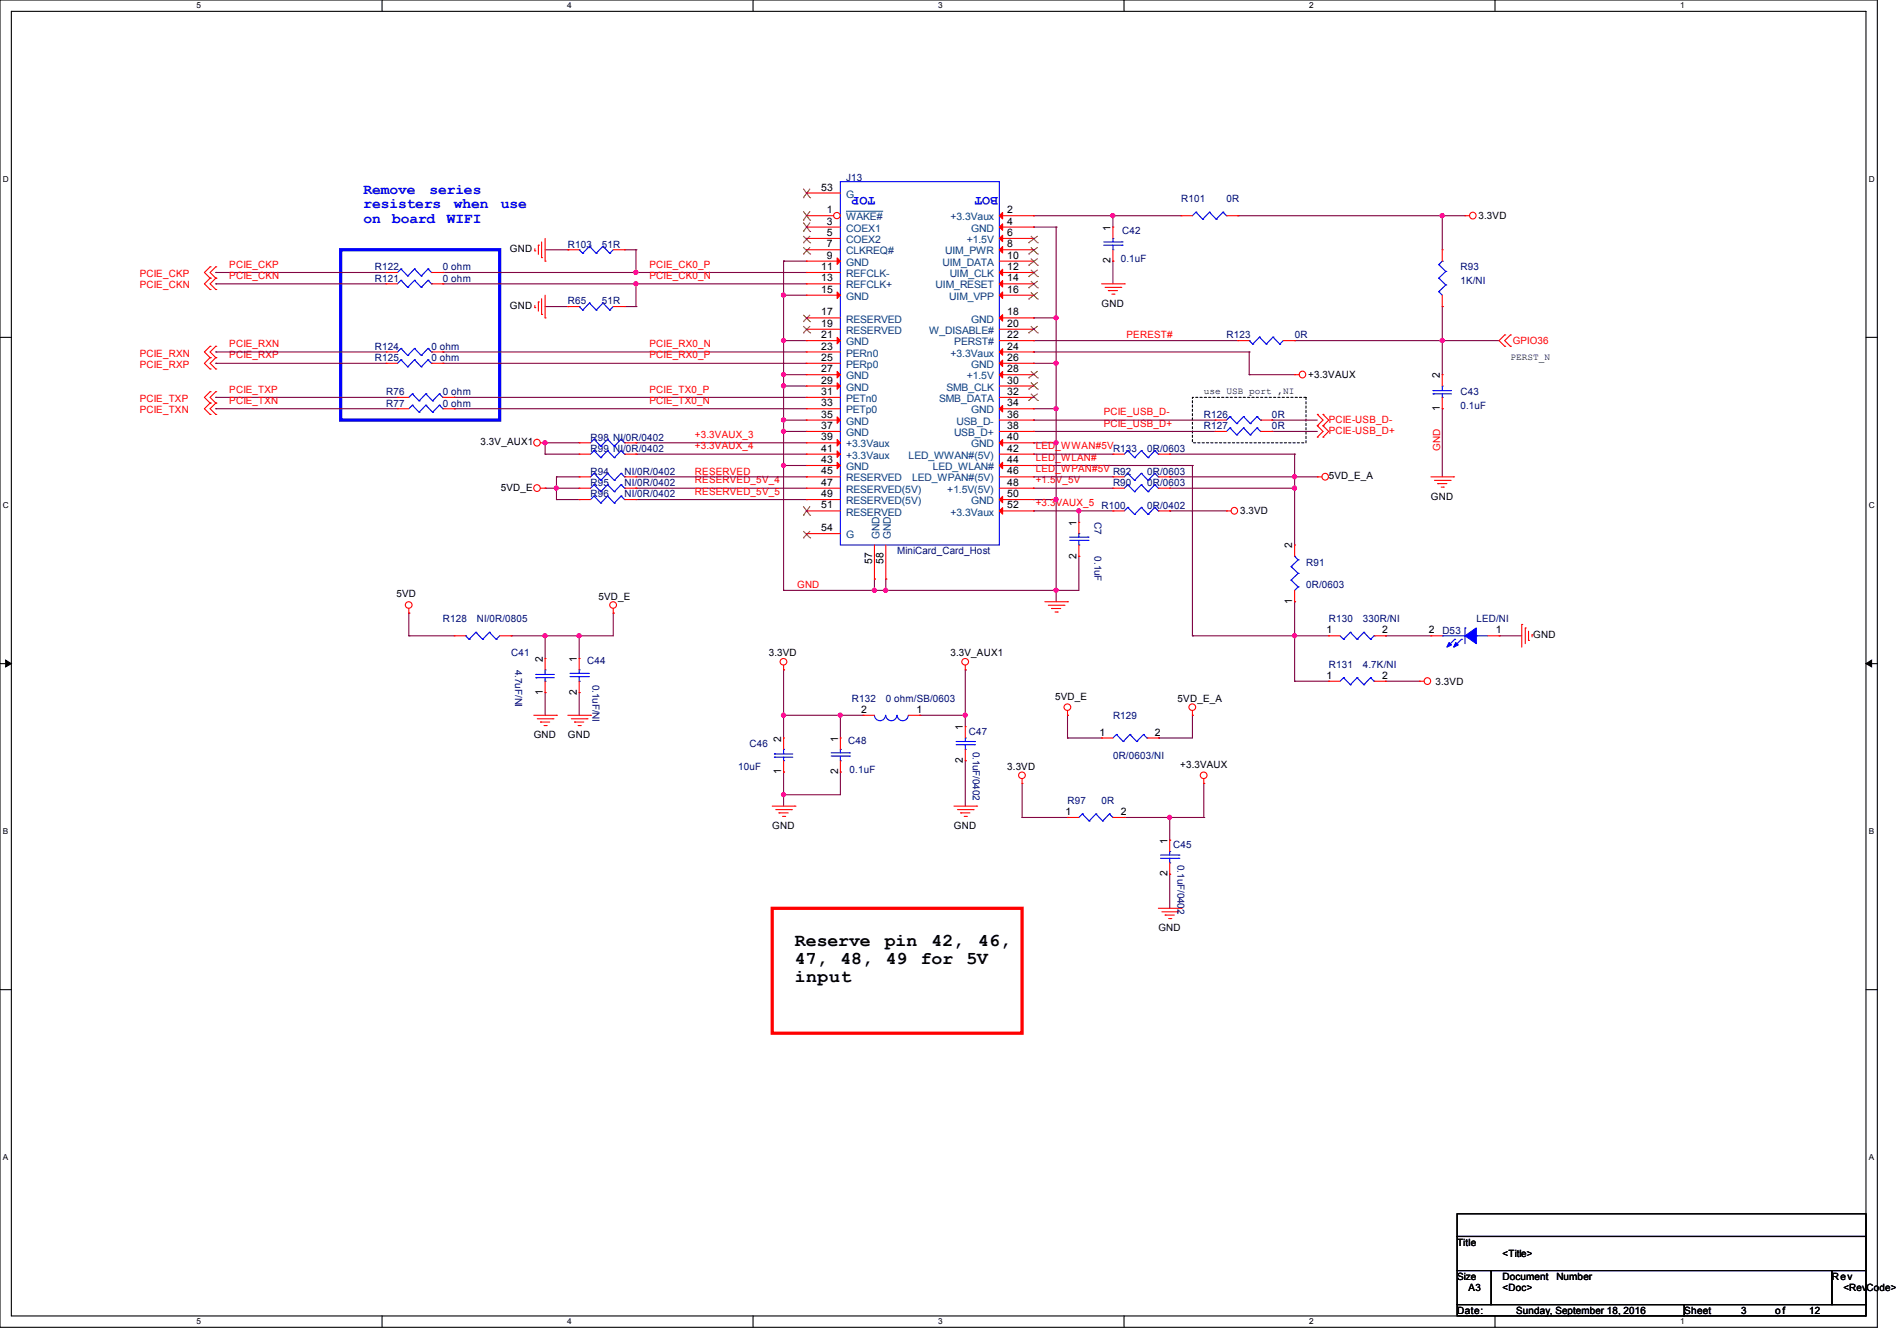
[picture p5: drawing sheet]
<svg xmlns="http://www.w3.org/2000/svg" width="297mm" height="210mm" viewBox="0 0 297 210" stroke-linecap="round" stroke-linejoin="round" font-family="sans-serif">
<path d="M0 0h293.9v207.9h-293.9zM1.8 1.8h290.3v204.3h-290.3z" fill="none" stroke="#000" stroke-width=".17"/>
<g fill="#fff">
<path d="M30.8 .2h.7v1.4h-.7z"/>
<path d="M30.8 206.2h.7v1.4h-.7z"/>
</g>
<path d="M59.8 0v1.8M59.8 206.1v1.8" fill="none" stroke="#000" stroke-width=".17"/>
<g fill="#fff">
<path d="M88.8 .2h.7v1.4h-.7z"/>
<path d="M88.8 206.2h.7v1.4h-.7z"/>
</g>
<path d="M117.9 0v1.8M117.9 206.1v1.8" fill="none" stroke="#000" stroke-width=".17"/>
<g fill="#fff">
<path d="M146.9 .2h.7v1.4h-.7z"/>
<path d="M146.9 206.2h.7v1.4h-.7z"/>
</g>
<path d="M176 0v1.8M176 206.1v1.8" fill="none" stroke="#000" stroke-width=".17"/>
<g fill="#fff">
<path d="M205 .2h.7v1.4h-.7z"/>
<path d="M205 206.2h.7v1.4h-.7z"/>
</g>
<path d="M234.1 0v1.8M234.1 206.1v1.8" fill="none" stroke="#000" stroke-width=".17"/>
<g fill="#fff">
<path d="M263.1 .2h.6v1.4h-.6z"/>
<path d="M263.1 206.2h.6v1.4h-.6z"/>
<path d="M.5 27.3h.9v1.4h-.9z"/>
<path d="M292.6 27.3h.9v1.4h-.9z"/>
<path d="M.5 78.4h.9v1.4h-.9z"/>
<path d="M292.6 78.4h.9v1.4h-.9z"/>
</g>
<path d="M0 52.8h1.8M292.1 52.8h1.8" fill="none" stroke="#000" stroke-width=".17"/>
<g fill="#fff">
<path d="M.5 129.5h.8v1.4h-.8z"/>
<path d="M292.6 129.5h.8v1.4h-.8z"/>
</g>
<path d="M0 103.9h1.8M292.1 103.9h1.8" fill="none" stroke="#000" stroke-width=".17"/>
<path d="M.9 103.4l.9 .5-.9 .5zM292.1 103.9l.9-.5v1z" fill="#000" stroke="#000" stroke-width=".16"/>
<g fill="#fff">
<path d="M.5 180.5h.8v1.4h-.8z"/>
<path d="M292.6 180.5h.8v1.4h-.8z"/>
</g>
<path d="M0 155h1.8M292.1 155h1.8M228.1 190.1h64v3.5h-64zM228.1 193.6h64v5.4h-64zM228.1 199h5.4v5.3h-5.4zM233.5 199h53.3v5.3h-53.3zM286.8 199h5.3v5.3h-5.3zM228.1 204.3h35.6v1.8h-35.6zM263.7 204.3h28.4v1.8h-28.4z" fill="none" stroke="#000" stroke-width=".17"/>
<path d="M53.3 39.1h24.9v26.7h-24.9z" fill="none" stroke="#00f" stroke-width=".51"/>
<path d="M120.9 142.2h39.1v19.6h-39.1z" fill="none" stroke="#f00" stroke-width=".51"/>
<path d="M186.7 62.2h17.8v7.1h-17.8z" fill="none" stroke="#000" stroke-width=".17" stroke-dasharray=".3 .3"/>
<g fill="none" stroke="#800040" stroke-width=".17">
<path d="M85.3 39.1h3.6M88.9 39.1h.1M97.8 39.1h1.8M99.6 39.1h.1M99.6 39.1v3.6M161.8 35.6h.1M161.8 33.8h.1M161.8 35.6h3.6M161.8 33.8h23.1M165.4 35.6h.1M165.4 35.6v58.6M174.2 33.8h.1"/>
<path d="M174.2 33.8v1.8M193.8 33.8h.1M193.8 33.8h35.6M225.8 33.8h.1M225.8 33.8v5.3M33.8 56.9h.1M33.8 55.1h.1M33.8 42.7h.1M33.8 44.4h.1M33.8 55.1h26.7M33.8 56.9h26.7M33.8 42.7h26.7"/>
<path d="M33.8 44.4h26.7M69.3 55.1h.1M69.3 56.9h.1M69.3 42.7h.1M69.3 44.4h.1M69.3 55.1h56.9M69.3 56.9h56.9M69.3 42.7h56.9M69.3 44.4h56.9M85.3 48h3.6M88.9 48h.1M97.8 48h1.8"/>
<path d="M99.6 42.7h.1M99.6 44.4h.1M99.6 48h.1M99.6 44.4v3.6M122.7 40.9h.1M122.7 53.3h.1M122.7 46.2h.1M122.7 58.7h.1M122.7 53.3h3.5M122.7 40.9v51.6M122.7 58.7h3.5M122.7 40.9h3.5"/>
<path d="M122.7 46.2h3.5M161.8 53.3h.1M161.8 55.1h.1M161.8 56.9h.1M161.8 49.8h.1M161.8 55.1h33.8M161.8 56.9h3.6M161.8 53.3h32M161.8 49.8h3.6M165.4 56.9h.1M165.4 49.8h.1M174.2 40.9h.1"/>
<path d="M174.2 40.9v3.5M195.6 55.1h.1M195.6 58.7h.1M195.6 55.1v3.6M195.6 58.7h7.1M202.7 53.3h.1M202.7 53.3h32M225.8 53.3h.1M225.8 48h.1M225.8 48v10.7M33.8 62.2h.1M33.8 64h.1"/>
<path d="M33.8 62.2h28.4M33.8 64h28.4M71.1 62.2h.1M71.1 64h.1M71.1 62.2h55.1M71.1 64h55.1M85.3 69.3h.1M85.3 71.1h.1M85.3 76.5h.1M85.3 69.3h5.4M85.3 76.5h5.4M85.3 69.3v1.8"/>
<path d="M85.3 71.1h5.4M87.1 74.7h.1M87.1 76.5h.1M87.1 78.2h.1M87.1 78.2h3.6M87.1 74.7h3.6M87.1 74.7v3.5M90.7 78.2h.1M99.6 69.3h.1M99.6 71.1h.1M99.6 76.5h.1M99.6 78.2h26.6"/>
<path d="M99.6 69.3h26.6M99.6 76.5h26.6M99.6 71.1h26.6M99.6 74.7h26.6M122.7 65.8h.1M122.7 60.5h.1M122.7 72.9h.1M122.7 67.6h.1M122.7 65.8h3.5M122.7 72.9h3.5M122.7 60.5h3.5M122.7 67.6h3.5"/>
<path d="M126.2 78.2h.1M126.2 74.7h.1M161.8 72.9h.1M161.8 78.2h.1M161.8 69.3h.1M161.8 64h.1M161.8 76.5h.1M161.8 71.1h.1M161.8 67.6h.1M161.8 65.8h.1M161.8 74.7h.1M161.8 64h3.6"/>
<path d="M161.8 65.8h28.4M161.8 72.9h24.9M161.8 78.2h3.6M161.8 69.3h3.6M161.8 76.5h12.4M161.8 67.6h28.4M161.8 71.1h12.4M161.8 74.7h12.4M165.4 64h.1M165.4 69.3h.1M165.4 78.2h.1M183.1 71.1h.1"/>
<path d="M183.1 76.5h.1M183.1 74.7h.1M183.1 76.5h19.6M183.1 71.1h19.6M183.1 74.7h23.1M186.7 72.9h.1M186.7 72.9v26.7M199.1 65.8h.1M199.1 67.6h.1M199.1 65.8h7.1M199.1 67.6h7.1M202.7 76.5h.1"/>
<path d="M202.7 74.7h.1M202.7 71.1h.1M202.7 71.1v14.2M225.8 64h.1M225.8 64v10.7M64 96h.1M64 99.6h.1M64 99.6h7.1M64 96v3.6M80 99.6h.1M85.3 99.6h.1M85.3 99.6v3.5"/>
<path d="M90.7 99.6h.1M90.7 99.6v3.5M96 96h.1M96 96v3.6h-16M122.7 92.5h.1M136.9 90.7h.1M136.9 92.5h.1M136.9 90.7v1.8M138.7 90.7h.1M138.7 92.5h.1M138.7 90.7v1.8M161.8 80h.1"/>
<path d="M161.8 80h12.4M165.4 92.5h.1M168.9 80h.1M168.9 87.1h.1M168.9 87.1v5.4h-46.2M168.9 80v1.8M183.1 80h.1M183.1 80h8.9M186.7 99.6h.1M186.7 99.6h21.3M202.7 99.6h.1M202.7 94.2h.1"/>
<path d="M202.7 94.2v12.5M216.9 99.6h.1M216.9 99.6h7.1M234.7 99.6h.1M234.7 99.6h3.6M85.3 108.5h.1M85.3 108.5v3.5M90.7 108.5h.1M90.7 108.5v3.5M122.7 104.9h.1M122.7 112h.1M122.7 104.9v10.7"/>
<path d="M122.7 112h12.4M131.6 112h.1M131.6 112v3.6M144 112h.1M144 112h7.1M151.1 104.9h.1M151.1 119.1h.1M151.1 112h.1M151.1 104.9v8.9M151.1 119.1v7.1M167.1 112h.1M167.1 115.6h.1"/>
<path d="M167.1 115.6h5.4M167.1 112v3.6M181.4 115.6h.1M186.7 112h.1M186.7 112v3.6h-5.3M202.7 106.7h.1M202.7 106.7h5.3M216.9 106.7h.1M216.9 106.7h5.3M122.7 124.5h.1M122.7 120.9h.1M122.7 120.9v5.3"/>
<path d="M131.6 120.9h.1M131.6 120.9v3.6h-8.9M160 128h.1M160 128h7.1M160 122.7v5.3M167.1 128h.1M176 128h12.5M183.1 136.9h.1M183.1 128h.1M183.1 131.6h.1M183.1 128v3.6M183.1 136.9v5.3"/>
<path d="M188.5 122.7h.1M188.5 128h.1M188.5 122.7v5.3"/>
</g>
<g fill="#f0f" stroke="#f0f" stroke-width=".17">
<circle cx="136.9" cy="92.4" r=".32"/>
<circle cx="122.7" cy="58.7" r=".32"/>
<circle cx="122.7" cy="53.3" r=".32"/>
<circle cx="122.7" cy="67.5" r=".32"/>
<circle cx="122.7" cy="65.8" r=".32"/>
<circle cx="225.8" cy="53.3" r=".32"/>
<circle cx="122.7" cy="46.2" r=".32"/>
<circle cx="122.7" cy="60.4" r=".32"/>
<circle cx="174.2" cy="33.8" r=".32"/>
<circle cx="165.3" cy="69.3" r=".32"/>
<circle cx="165.3" cy="64" r=".32"/>
<circle cx="165.3" cy="56.9" r=".32"/>
<circle cx="165.3" cy="49.8" r=".32"/>
<circle cx="202.7" cy="99.5" r=".32"/>
<circle cx="122.7" cy="112" r=".32"/>
<circle cx="122.7" cy="72.9" r=".32"/>
<circle cx="131.6" cy="112" r=".32"/>
<circle cx="122.7" cy="124.4" r=".32"/>
<circle cx="151.1" cy="112" r=".32"/>
<circle cx="85.3" cy="69.3" r=".32"/>
<circle cx="90.7" cy="99.5" r=".32"/>
<circle cx="202.7" cy="76.4" r=".32"/>
<circle cx="165.3" cy="92.4" r=".32"/>
<circle cx="138.7" cy="92.4" r=".32"/>
<circle cx="165.3" cy="78.2" r=".32"/>
<circle cx="202.7" cy="74.7" r=".32"/>
<circle cx="168.9" cy="80" r=".32"/>
<circle cx="225.8" cy="33.8" r=".32"/>
<circle cx="85.3" cy="99.5" r=".32"/>
<circle cx="183.1" cy="128" r=".32"/>
<circle cx="87.1" cy="76.4" r=".32"/>
<circle cx="99.5" cy="42.7" r=".32"/>
<circle cx="99.5" cy="44.4" r=".32"/>
</g>
<g fill="none" stroke="#f00" stroke-width=".17">
<path d="M83.7 39.3h.1M83.7 38.9v.4M84.3 38.4h.1M84.3 38.4v1.4M84.8 37.9v2.4M85.3 37.3v3.6M156.5 33.8h5.3M156.5 37.3h5.3M156.5 39.1h5.3M156.5 35.6h5.3M161.8 37.3h.1M161.8 39.1h.1"/>
<path d="M161.8 35.6h.1M161.8 33.8h.1M174.2 35.6h.1M174.2 35.6v1.7M174.2 39.1v1.8M184.9 33.8h.1M184.9 33.8h1.8M192 33.8h1.8M193.8 33.8h.1M229.4 33.8h.1M229.4 33.8h.7M32.9 41.8h.1"/>
<path d="M32.9 43.6h.1M32.9 45.3h.1M32.9 54.2h.1M32.9 56h.1M32.9 57.8h.1M32.9 41.8l-.9 .9 .9 .9M32.9 43.6l-.9 .8 .9 .9M32.9 54.2l-.9 .9 .9 .9M32.9 56l-.9 .9 .9 .9M33.8 41.8h.1M33.8 43.6h.1M33.8 45.3h.1"/>
<path d="M33.8 54.2h.1M33.8 56h.1M33.8 57.8h.1M33.8 41.8l-.9 .9 .9 .9M33.8 43.6l-.9 .8 .9 .9M33.8 54.2l-.9 .9 .9 .9M33.8 56l-.9 .9 .9 .9M60.5 55.1h.1M60.5 44.4h.1M60.5 56.9h.1M60.5 44.4h1.7M60.5 55.1h1.7"/>
<path d="M60.5 56.9h1.7M67.6 44.4h1.7M67.6 55.1h1.7M67.6 56.9h1.7M69.3 55.1h.1M69.3 44.4h.1M69.3 56.9h.1M83.7 48.2h.1M83.7 47.8v.4M84.3 47.3h.1M84.3 47.3v1.4M84.8 40.3h.1"/>
<path d="M84.8 49.2h.1M84.8 46.8v2.4M85.3 40.9h.1M85.3 49.8h.1M85.3 46.2v3.6M156.5 58.7h5.3M156.5 55.1h5.3M156.5 56.9h5.3M156.5 51.6h5.3M156.5 49.8h5.3M156.5 53.3h5.3M161.8 58.7h.1"/>
<path d="M161.8 51.6h.1M161.8 49.8h.1M161.8 55.1h.1M161.8 53.3h.1M161.8 56.9h.1M172.5 44.4h3.5M173 45h2.5M173.5 45.5h.1M173.5 45.5h1.5M174.1 46.1h.3M174.2 40.9h.1M174.4 46.1h.1"/>
<path d="M175.5 45h.1M176 44.4h.1M202.7 58.7h.1M202.7 58.7h.7M225.8 58.7h.1M225.8 58.7v1.8M235.6 52.5h.1M235.6 54.2h.1M235.6 52.5l-.9 .8 .9 .9M236.5 54.2h.1M236.5 52.5h.1M236.5 52.5l-.9 .8 .9 .9"/>
<path d="M32.9 61.3h.1M32.9 63.1h.1M32.9 64.9h.1M32.9 61.3l-.9 .9 .9 .9M32.9 63.1l-.9 .9 .9 .9M33.8 61.3h.1M33.8 63.1h.1M33.8 64.9h.1M33.8 61.3l-.9 .9 .9 .9M33.8 63.1l-.9 .9 .9 .9M62.2 62.2h.1M62.2 64h.1"/>
<path d="M62.2 62.2h1.8M62.2 64h1.8M69.3 62.2h1.8M69.3 64h1.8M71.1 62.2h.1M71.1 64h.1M84.6 69.3h.7M84.6 76.5h.7M85.3 69.3h.1M85.3 76.5h.1M90.7 71.1h.1M90.7 76.5h.1"/>
<path d="M90.7 78.2h.1M90.7 74.7h.1M90.7 69.3h.1M90.7 74.7h1.8M90.7 69.3h1.8M90.7 76.5h1.8M90.7 71.1h1.8M90.7 78.2h1.8M97.8 74.7h1.8M97.8 69.3h1.8M97.8 76.5h1.8M97.8 71.1h1.8"/>
<path d="M97.8 78.2h1.8M99.6 71.1h.1M99.6 76.5h.1M99.6 78.2h.1M99.6 74.7h.1M99.6 69.3h.1M156.5 69.3h5.3M156.5 76.5h5.3M156.5 71.1h5.3M156.5 62.2h5.3M156.5 64h5.3M156.5 78.2h5.3"/>
<path d="M156.5 65.8h5.3M156.5 60.5h5.3M161.8 65.8h.1M161.8 60.5h.1M161.8 62.2h.1M161.8 64h.1M161.8 71.1h.1M161.8 76.5h.1M161.8 69.3h.1M161.8 78.2h.1M174.2 74.7h.1M174.2 76.5h.1"/>
<path d="M174.2 74.7h1.8M174.2 76.5h1.8M181.4 74.7h1.7M181.4 76.5h1.7M183.1 74.7h.1M183.1 76.5h.1M190.2 65.8h.1M190.2 67.6h.1M190.2 65.8h1.8M190.2 67.6h1.8M197.4 65.8h1.7M197.4 67.6h1.7"/>
<path d="M199.1 65.8h.1M199.1 67.6h.1M206.2 74.7h.1M206.2 66.7h.1M206.2 64.9h.1M206.2 68.5h.1M206.2 74.7h.8M206.2 64.9l.9 .9-.9 .9M206.2 66.7l.9 .9-.9 .9M207.1 66.7h.1M207.1 64.9h.1M207.1 68.5h.1"/>
<path d="M207.1 64.9l.9 .9-.9 .9M207.1 66.7l.9 .9-.9 .9M224 74.7h3.6M224.6 75.2h2.4M225.1 75.7h.1M225.1 75.7h1.4M225.6 76.3h.4M225.8 64h.1M225.8 62.2v1.8M226 76.3h.1M227 75.2h.1M227.6 74.7h.1"/>
<path d="M64 96h.1M64 95.3v.7M71.1 99.6h.1M71.1 99.6h1.8M78.2 99.6h1.8M80 99.6h.1M96 96h.1M96 95.3v.7M156.5 80h5.3M161.8 80h.1M163.6 94.2h3.5M164.1 94.8h2.5"/>
<path d="M164.6 95.3h.1M164.6 95.3h1.5M165.2 95.8h.3M165.5 95.8h.1M166.6 94.8h.1M167.1 94.2h.1M174.2 80h.1M174.2 80h1.8M181.4 80h1.7M183.1 80h.1M192 80h.1M192 80h.7"/>
<path d="M208 99.6h.1M208 99.6h1.8M215.1 99.6h1.8M216.9 99.6h.1M224 99.6h.1M224 99.6h1.8M232.9 99.6h1.8M234.7 99.6h.1M238.3 97.8h.1M238.3 97.8v3.5M238.8 98.3h.1M238.8 98.3v2.5"/>
<path d="M239.3 98.8v1.5M239.9 99.4h.1M239.9 99.4v.3M83.6 112h3.5M84.1 112.6h2.5M84.6 113.1h.1M84.6 113.1h1.5M85.2 113.6h.3M85.3 108.5h.1M85.3 103.1h.1M85.3 103.1v1.8M85.3 106.7v1.8"/>
<path d="M85.5 113.6h.1M86.6 112.6h.1M87.1 112h.1M88.9 112h3.6M89.5 112.6h2.4M90 113.1h.1M90 113.1h1.4M90.5 113.6h.3M90.7 103.1h.1M90.7 108.5h.1M90.7 103.1v1.8M90.7 106.7v1.8"/>
<path d="M90.8 113.6h.1M91.9 112.6h.1M92.5 112h.1M122.7 104.9h.1M122.7 115.6h.1M122.7 104.2v.7M122.7 115.6v1.7M122.7 119.1v1.8M135.1 112h.1M135.1 112h1.8M142.2 112h1.8M144 112h.1"/>
<path d="M151.1 104.9h.1M151.1 113.8h.1M151.1 119.1h.1M151.1 104.2v.7M151.1 113.8v1.8M151.1 117.3v1.8M167.1 112h.1M167.1 111.3v.7M172.5 115.6h.1M172.5 115.6h1.7M179.6 115.6h1.8M181.4 115.6h.1"/>
<path d="M186.7 112h.1M186.7 111.3v.7M208 106.7h.1M208 106.7h1.8M215.1 106.7h1.8M216.9 106.7h.1M222.2 106.7h.1M222.2 106.7h.8M239.3 100.3h.1M120.9 126.2h3.6M121.5 126.8h2.4M122 127.3h.1"/>
<path d="M122 127.3h1.4M122.5 127.8h.4M122.7 120.9h.1M122.9 127.8h.1M123.9 126.8h.1M124.5 126.2h.1M149.4 126.2h3.5M149.9 126.8h2.5M150.4 127.3h.1M150.4 127.3h1.4M151 127.8h.3M151.3 127.8h.1"/>
<path d="M152.4 126.8h.1M152.9 126.2h.1M160 122.7h.1M160 122v.7M167.1 128h.1M167.1 128h1.8M174.2 128h1.8M176 128h.1M183.1 131.6h.1M183.1 136.9h.1M183.1 131.6v1.7M183.1 135.1v1.8"/>
<path d="M188.5 122.7h.1M188.5 122v.7M181.4 142.2h3.5M181.9 142.8h2.5M182.4 143.3h.1M182.4 143.3h1.5M183 143.8h.3M183.3 143.8h.1M184.4 142.8h.1M184.9 142.2h.1"/>
<circle cx="230.6" cy="33.8" r=".52"/>
<circle cx="203.9" cy="58.7" r=".52"/>
<circle cx="84.1" cy="69.3" r=".52"/>
<circle cx="84.1" cy="76.4" r=".52"/>
<circle cx="193.2" cy="80" r=".52"/>
<circle cx="207.5" cy="74.7" r=".52"/>
<circle cx="64" cy="94.7" r=".52"/>
<circle cx="96" cy="94.7" r=".52"/>
<circle cx="122.7" cy="103.6" r=".52"/>
<circle cx="151.1" cy="103.6" r=".52"/>
<circle cx="167.1" cy="110.7" r=".52"/>
<circle cx="186.7" cy="110.7" r=".52"/>
<circle cx="223.5" cy="106.7" r=".52"/>
<circle cx="160" cy="121.4" r=".52"/>
<circle cx="188.5" cy="121.4" r=".52"/>
</g>
<g fill="none" stroke="#00f" stroke-width=".17">
<path d="M131.6 28.4h24.9v56.9h-24.9zM172.8 37.9h2.9M172.8 38.4h2.9M174.2 39.1h.1M174.2 37.3h.1M174.2 37.3v.6M174.2 38.4v.7M175.7 37.9h.1M175.7 38.4h.1M187.2 33.2h.1M187.2 33.2l-.5 .6M187.2 33.2l1.1 1.1"/>
<path d="M188.3 34.3h.1M189.4 33.2h.1M189.4 33.2l-1.1 1.1M189.4 33.2l1 1.1M190.4 34.3h.1M191.5 33.2h.1M191.5 33.2l-1.1 1.1M191.5 33.2l.5 .6M192 33.8h.1M62.8 54.6h.1M62.8 43.9h.1M62.8 56.3h.1"/>
<path d="M62.8 54.6l-.6 .5M62.8 54.6l1 1.1M62.8 43.9l-.6 .5M62.8 43.9l1 1.1M62.8 56.3l-.6 .6M62.8 56.3l1 1.1M63.8 55.7h.1M63.8 45h.1M63.8 57.4h.1M64.9 54.6h.1M64.9 43.9h.1M64.9 56.3h.1"/>
<path d="M64.9 54.6l-1.1 1.1M64.9 54.6l1.1 1.1M64.9 43.9l-1.1 1.1M64.9 43.9l1.1 1.1M64.9 56.3l-1.1 1.1M64.9 56.3l1.1 1.1M66 55.7h.1M66 45h.1M66 57.4h.1M67 54.6h.1M67 43.9h.1M67 56.3h.1"/>
<path d="M67 54.6l-1 1.1M67 54.6l.6 .5M67 43.9l-1 1.1M67 43.9l.6 .5M67 56.3l-1 1.1M67 56.3l.6 .6M67.6 55.1h.1M67.6 44.4h.1M67.6 56.9h.1M64.6 61.7h.1M64.6 63.5h.1M64.6 61.7l-.6 .5"/>
<path d="M64.6 61.7l1 1.1M64.6 63.5l-.6 .5M64.6 63.5l1 1.1M65.6 62.8h.1M65.6 64.6h.1M66.7 61.7h.1M66.7 63.5h.1M66.7 61.7l-1.1 1.1M66.7 61.7l1 1.1M66.7 63.5l-1.1 1.1M66.7 63.5l1 1.1M67.7 62.8h.1"/>
<path d="M67.7 64.6h.1M68.8 61.7h.1M68.8 63.5h.1M68.8 61.7l-1.1 1.1M68.8 61.7l.5 .5M68.8 63.5l-1.1 1.1M68.8 63.5l.5 .5M69.3 62.2h.1M69.3 64h.1M93 70.6h.1M93 75.9h.1M93 77.7h.1"/>
<path d="M93 74.1h.1M93 68.8h.1M93 70.6l-.5 .5M93 70.6l1.1 1.1M93 75.9l-.5 .6M93 75.9l1.1 1.1M93 77.7l-.5 .5M93 77.7l1.1 1.1M93 74.1l-.5 .6M93 74.1l1.1 1.1M93 68.8l-.5 .5M93 68.8l1.1 1.1"/>
<path d="M94.1 71.7h.1M94.1 77h.1M94.1 78.8h.1M94.1 75.2h.1M94.1 69.9h.1M95.1 70.6h.1M95.1 75.9h.1M95.1 77.7h.1M95.1 74.1h.1M95.1 68.8h.1M95.1 70.6l-1 1.1M95.1 70.6l1.1 1.1"/>
<path d="M95.1 75.9l-1 1.1M95.1 75.9l1.1 1.1M95.1 77.7l-1 1.1M95.1 77.7l1.1 1.1M95.1 74.1l-1 1.1M95.1 74.1l1.1 1.1M95.1 68.8l-1 1.1M95.1 68.8l1.1 1.1M96.2 71.7h.1M96.2 77h.1M96.2 78.8h.1M96.2 75.2h.1"/>
<path d="M96.2 69.9h.1M97.2 70.6h.1M97.2 75.9h.1M97.2 77.7h.1M97.2 74.1h.1M97.2 68.8h.1M97.2 70.6l-1 1.1M97.2 70.6l.6 .5M97.2 75.9l-1 1.1M97.2 75.9l.6 .6M97.2 77.7l-1 1.1M97.2 77.7l.6 .5"/>
<path d="M97.2 74.1l-1 1.1M97.2 74.1l.6 .6M97.2 68.8l-1 1.1M97.2 68.8l.6 .5M97.8 71.1h.1M97.8 76.5h.1M97.8 78.2h.1M97.8 74.7h.1M97.8 69.3h.1M176.6 74.1h.1M176.6 75.9h.1M176.6 79.5h.1"/>
<path d="M176.6 74.1l-.6 .6M176.6 74.1l1 1.1M176.6 75.9l-.6 .6M176.6 75.9l1 1.1M176.6 79.5l-.6 .5M176.6 79.5l1 1.1M177.6 75.2h.1M177.6 77h.1M178.7 74.1h.1M178.7 75.9h.1M178.7 79.5h.1M178.7 74.1l-1.1 1.1"/>
<path d="M178.7 74.1l1 1.1M178.7 75.9l-1.1 1.1M178.7 75.9l1 1.1M178.7 79.5l-1.1 1.1M178.7 79.5l1 1.1M179.7 75.2h.1M179.7 77h.1M180.8 74.1h.1M180.8 75.9h.1M180.8 79.5h.1M180.8 74.1l-1.1 1.1M180.8 74.1l.6 .6"/>
<path d="M180.8 75.9l-1.1 1.1M180.8 75.9l.6 .6M180.8 79.5l-1.1 1.1M180.8 79.5l.6 .5M181.4 74.7h.1M181.4 76.5h.1M192.6 65.2h.1M192.6 67h.1M192.6 65.2l-.6 .6M192.6 65.2l1 1.1M192.6 67l-.6 .6M192.6 67l1 1.1"/>
<path d="M193.6 66.3h.1M193.6 68.1h.1M194.7 65.2h.1M194.7 67h.1M194.7 65.2l-1.1 1.1M194.7 65.2l1 1.1M194.7 67l-1.1 1.1M194.7 67l1 1.1M195.7 66.3h.1M195.7 68.1h.1M196.8 65.2h.1M196.8 67h.1"/>
<path d="M196.8 65.2l-1.1 1.1M196.8 65.2l.6 .6M196.8 67l-1.1 1.1M196.8 67l.6 .6M197.4 65.8h.1M197.4 67.6h.1M224.4 61.7h.1M224.4 61.2h.1M224.4 61.7h2.8M224.4 61.2h2.8M225.8 60.5h.1M225.8 62.2h.1"/>
<path d="M225.8 60.5v.7M225.8 61.7v.5M72.9 99.6h.1M72.9 99.6l.5 .5M74.5 99h.1M74.5 99l1.1 1.1M74.5 99l-1.1 1.1M76.6 99h.1M76.6 99l1.1 1.1M76.6 99l-1 1.1M78.2 99.6l-.5 .5M177.6 80.6h.1"/>
<path d="M179.7 80.6h.1M181.4 80h.1M209.8 99.6l.6 .5M211.4 99h.1M211.4 99l-1 1.1M211.4 99l1.1 1.1M213.5 99h.1M213.5 99l-1 1.1M213.5 99l1.1 1.1M215.1 99.6h.1M215.1 99.6l-.5 .5M225.8 99.6h.1"/>
<path d="M225.8 99.6h3.6M229.4 98.3h.1M229.4 98.3v2.5M231.1 99.6h.1M231.1 99.6h1.8M73.4 100.1h.1M75.6 100.1h.1M77.7 100.1h.1M83.9 106.1h.1M83.9 105.6h.1M83.9 106.1h2.9M83.9 105.6h2.9"/>
<path d="M85.3 104.9h.1M85.3 106.7h.1M85.3 104.9v.7M85.3 106.1v.6M89.2 105.5h2.9M89.2 106h2.9M90.7 106.7h.1M90.7 104.9h.1M90.7 104.9v.6M90.7 106v.7M92.1 105.5h.1M92.1 106h.1"/>
<path d="M121.2 118.6h.1M121.2 118.1h.1M121.2 118.6h2.9M121.2 118.1h2.9M122.7 117.3h.1M122.7 119.1h.1M122.7 117.3v.8M122.7 118.6v.5M136.9 112a.87 .87 0 0 0 .9 .9 .87 .87 0 0 0 .8-.9M138.7 112a.87 .87 0 0 0 .9 .9 .87 .87 0 0 0 .8-.9M140.5 112a.87 .87 0 0 0 .8 .9 .87 .87 0 0 0 .9-.9M149.7 116.1h2.9"/>
<path d="M149.7 116.6h2.9M151.1 117.3h.1M151.1 115.6h.1M151.1 115.6v.5M151.1 116.6v.7M152.6 116.1h.1M152.6 116.6h.1M174.8 115h.1M174.8 115l-.6 .6M174.8 115l1.1 1.1M175.9 116.1h.1M176.9 115h.1"/>
<path d="M176.9 115l-1 1.1M176.9 115l1.1 1.1M178 116.1h.1M179 115h.1M179 115l-1 1.1M179 115l.6 .6M179.6 115.6h.1M210.4 106.1h.1M210.4 100.1h.1M210.4 106.1l-.6 .6M210.4 106.1l1 1.1M211.4 107.2h.1"/>
<path d="M212.5 106.1h.1M212.5 100.1h.1M212.5 106.1l-1.1 1.1M212.5 106.1l1 1.1M213.5 107.2h.1M214.6 106.1h.1M214.6 100.1h.1M214.6 106.1l-1.1 1.1M214.6 106.1l.5 .6M215.1 106.7h.1M227.8 100.1h.1M227.8 100.1l-1.1 1.1"/>
<path d="M228.8 100.1h.1M228.8 100.1l-1 1.1M169.5 127.5h.1M169.5 127.5l-.6 .5M169.5 127.5l1 1.1M170.5 128.6h.1M171.6 127.5h.1M171.6 127.5l-1.1 1.1M171.6 127.5l1 1.1M172.6 128.6h.1M173.7 127.5h.1M173.7 127.5l-1.1 1.1"/>
<path d="M173.7 127.5l.5 .5M174.2 128h.1M181.7 133.9h2.9M181.7 134.4h2.9M183.1 135.1h.1M183.1 133.3h.1M183.1 133.3v.6M183.1 134.4v.7M184.6 133.9h.1M184.6 134.4h.1"/>
</g>
<g fill="#00f" stroke="#00f" stroke-width=".17">
<path d="M229.4 99.6l1.7-1.3v2.5z" fill-rule="evenodd"/>
<path d="M226.9 100.6l.3 .4-.7 .3z" fill-rule="evenodd"/>
<path d="M227.9 100.6l.4 .4-.7 .3z" fill-rule="evenodd"/>
</g>
<g fill="#f00" stroke="#f00" stroke-width=".17">
<path d="M156.5 37.3l.5-.5v1z"/>
<path d="M156.5 39.1l.5-.5v1z"/>
<path d="M156.5 58.7l.5-.5v1z"/>
<path d="M156.5 35.6l.5-.5v1z"/>
<path d="M156.5 49.8l.5-.5v1z"/>
<path d="M156.5 55.1l.5-.5v1z"/>
<path d="M156.5 56.9l.5-.5v1z"/>
<path d="M156.5 33.8l.5-.5v1z"/>
<path d="M156.5 64l.5-.5v1z"/>
<path d="M156.5 69.3l.5-.5v1z"/>
<path d="M156.5 80l.5-.5v1z"/>
<path d="M156.5 78.2l.5-.5v1z"/>
</g>
<g fill="none" stroke="#804000" stroke-width=".16">
<path d="M161 38h.1M161 39.8h.1M161.4 37l1.1 1M161.4 38.7l1.1 1.1M162.5 38h.1M162.5 39.8h.1M162.5 37l-1.5 1M162.5 38.7l-1.5 1.1M161 59.2h.1M161 52.1h.1M161.4 58.1l1.1 1.1M161.4 51.1l1.1 1"/>
<path d="M161.4 59.9l1.1 1.1M162.5 59.2h.1M162.5 52.1h.1M162.5 58.1l-1.5 1.1M162.5 51.1l-1.5 1M162.5 59.9l-1.5 1.1M161 61h.1M161 62.7h.1M161.4 61.7l1.1 1M162.5 61h.1M162.5 62.7h.1M162.5 61.7l-1.5 1"/>
</g>
<circle cx="131" cy="33.8" r=".5" fill="#fff" stroke="#f00" stroke-width=".17"/>
<g fill="none" stroke="#f00" stroke-width=".17">
<path d="M88.9 39.1h.1M88.9 39.1h1.8M96 39.1h1.8M97.8 39.1h.1M126.2 33.8h.1M126.2 39.1h.1M126.2 35.6h.1M126.2 37.3h.1M126.2 30.2h.1M126.2 33.8h4.3M126.2 39.1h5.4M126.2 35.6h5.4"/>
<path d="M126.2 37.3h5.4M126.2 30.2h5.4M225.8 39.1h.1M225.8 39.1v1.8M60.5 42.7h.1M60.5 42.7h1.7M67.6 42.7h1.7M69.3 42.7h.1M88.9 48h.1M88.9 48h1.8M96 48h1.8M97.8 48h.1"/>
<path d="M126.2 49.8h.1M126.2 42.7h.1M126.2 40.9h.1M126.2 46.2h.1M126.2 51.6h.1M126.2 53.3h.1M126.2 55.1h.1M126.2 58.7h.1M126.2 44.4h.1M126.2 56.9h.1M126.2 49.8h5.4M126.2 42.7h5.4"/>
<path d="M126.2 40.9h5.4M126.2 46.2h5.4M126.2 51.6h5.4M126.2 53.3h5.4M126.2 55.1h5.4M126.2 58.7h5.4M126.2 44.4h5.4M126.2 56.9h5.4M156.5 42.7h5.3M156.5 40.9h5.3M156.5 46.2h5.3M156.5 44.4h5.3"/>
<path d="M161.8 40.9h.1M161.8 42.7h.1M161.8 44.4h.1M161.8 46.2h.1M193.8 53.3h.1M193.8 53.3h1.8M200.9 53.3h1.8M202.7 53.3h.1M225.8 48h.1M225.8 46.2v1.8M126.2 60.5h.1M126.2 65.8h.1"/>
<path d="M126.2 62.2h.1M126.2 64h.1M126.2 67.6h.1M126.2 69.3h.1M126.2 71.1h.1M126.2 72.9h.1M126.2 74.7h.1M126.2 76.5h.1M126.2 78.2h.1M126.2 60.5h5.4M126.2 65.8h5.4M126.2 67.6h5.4"/>
<path d="M126.2 72.9h5.4M126.2 74.7h5.4M126.2 62.2h5.4M126.2 64h5.4M126.2 69.3h5.4M126.2 71.1h5.4M126.2 76.5h5.4M126.2 78.2h5.4M156.5 67.6h5.3M156.5 72.9h5.3M156.5 74.7h5.3M161.8 67.6h.1"/>
<path d="M161.8 72.9h.1M161.8 74.7h.1M174.2 71.1h.1M174.2 71.1h1.8M181.4 71.1h1.7M183.1 71.1h.1M126.2 80h.1M126.2 83.6h.1M126.2 80h5.4M126.2 83.6h5.4M136.9 90.7h.1M136.9 85.3v5.4"/>
<path d="M138.7 90.7h.1M138.7 85.3v5.4M168.9 81.8h.1M168.9 87.1h.1M168.9 81.8v1.8M168.9 85.3v1.8M202.7 94.2h.1M202.7 85.3h.1M202.7 85.3v1.8M202.7 92.5v1.7M131.6 115.6h.1M131.6 115.6v1.7"/>
<path d="M131.6 119.1v1.8M131.6 120.9h.1"/>
</g>
<g fill="none" stroke="#804000" stroke-width=".16">
<path d="M125.8 34.5h.1M125.8 39.8h.1M125.8 36.3h.1M125.8 38h.1M125.8 31h.1M125.8 33.1l1 1.4M125.8 38.7l1 1.1M125.8 34.8l1 1.5M125.8 37l1 1M125.8 29.6l1 1.4M126.8 34.5h.1M126.8 39.8h.1"/>
<path d="M126.8 36.3h.1M126.8 38h.1M126.8 31h.1M126.8 33.1l-1 1.4M126.8 38.7l-1 1.1M126.8 34.8l-1 1.5M126.8 37l-1 1M126.8 29.6l-1 1.4M125.8 50.4h.1M125.8 52.1h.1M125.8 49.3l1 1.1M125.8 51.1l1 1"/>
<path d="M126.8 50.4h.1M126.8 52.1h.1M126.8 49.3l-1 1.1M126.8 51.1l-1 1M161 41.5h.1M161 43.3h.1M161 45.1h.1M161 46.8h.1M161.4 40.5l1.1 1M161.4 42.3l1.1 1M161.4 44l1.1 1.1M161.4 45.8l1.1 1"/>
<path d="M162.5 41.5h.1M162.5 43.3h.1M162.5 45.1h.1M162.5 46.8h.1M162.5 40.5l-1.5 1M162.5 42.3l-1.5 1M162.5 44l-1.5 1.1M162.5 45.8l-1.5 1M125.8 79.3l1 1.4M126.8 79.3l-1 1.4M125.8 80.7h.1M125.8 84.2h.1"/>
<path d="M125.8 83.2l1 1M126.8 80.7h.1M126.8 84.2h.1M126.8 83.2l-1 1"/>
</g>
<path d="M132.5 33.1h5.6M138.1 33.1h.1" fill="none" stroke="#004080" stroke-width=".16"/>
<g fill="#f00" stroke="#f00" stroke-width=".17">
<path d="M131.1 40.4l.5 .5-.5 .5z"/>
<path d="M131.1 45.7l.5 .5-.5 .5z"/>
<path d="M131.1 52.8l.5 .5-.5 .5z"/>
<path d="M131.1 58.2l.5 .5-.5 .5z"/>
<path d="M131.1 59.9l.5 .6-.5 .5z"/>
<path d="M131.1 65.3l.5 .5-.5 .5z"/>
<path d="M156.5 42.7l.5-.5v1z"/>
<path d="M156.5 44.4l.5-.5v1.1z"/>
<path d="M156.5 46.2l.5-.5v1z"/>
<path d="M156.5 72.9l.5-.5v1z"/>
<path d="M131.1 68.8l.5 .5-.5 .5z"/>
<path d="M131.1 70.6l.5 .5-.5 .5z"/>
<path d="M131.1 72.4l.5 .5-.5 .5z"/>
</g>
<g fill="none" stroke="#00f" stroke-width=".17">
<path d="M90.7 39.1h.1M90.7 39.1l.5 .6M91.2 39.7h.1M92.3 38.6h.1M92.3 38.6l1 1.1M92.3 38.6l-1.1 1.1M93.3 39.7h.1M94.4 38.6h.1M94.4 38.6l1.1 1.1M94.4 38.6l-1.1 1.1M95.5 39.7h.1M96 39.1l-.5 .6"/>
<path d="M62.8 42.1h.1M62.8 42.1l-.6 .6M62.8 42.1l1 1.1M63.8 43.2h.1M64.9 42.1h.1M64.9 42.1l-1.1 1.1M64.9 42.1l1.1 1.1M66 43.2h.1M67 42.1h.1M67 42.1l-1 1.1M67 42.1l.6 .6M67.6 42.7h.1"/>
<path d="M90.7 48h.1M90.7 48l.5 .6M91.2 48.6h.1M92.3 47.5h.1M92.3 47.5l1 1.1M92.3 47.5l-1.1 1.1M93.3 48.6h.1M94.4 47.5h.1M94.4 47.5l1.1 1.1M94.4 47.5l-1.1 1.1M95.5 48.6h.1M96 48l-.5 .6"/>
<path d="M195.6 53.3h.1M195.6 53.3l.5 .6M196.1 53.9h.1M197.2 52.8h.1M197.2 52.8l1 1.1M197.2 52.8l-1.1 1.1M198.2 53.9h.1M199.3 52.8h.1M199.3 52.8l1.1 1.1M199.3 52.8l-1.1 1.1M200.4 53.9h.1M200.9 53.3l-.5 .6"/>
<path d="M225.3 45.7h.1M225.3 43.6h.1M225.3 41.4h.1M225.3 45.7l.5 .5M225.3 43.6l1.1 1M225.3 41.4l1.1 1.1M225.8 40.9h.1M225.8 40.9l-.5 .5M226.4 44.6h.1M226.4 42.5h.1M226.4 44.6l-1.1 1.1M226.4 42.5l-1.1 1.1"/>
<path d="M176.6 70.6h.1M176.6 70.6l-.6 .5M176.6 70.6l1 1.1M177.6 71.7h.1M178.7 70.6h.1M178.7 70.6l-1.1 1.1M178.7 70.6l1 1.1M179.7 71.7h.1M180.8 70.6h.1M180.8 70.6l-1.1 1.1M180.8 70.6l.6 .5M181.4 71.1h.1"/>
<path d="M167.5 84.1h2.8M167.5 84.6h2.8M168.9 85.3h.1M168.9 83.6h.1M168.9 83.6v.5M168.9 84.6v.7M170.3 84.1h.1M170.3 84.6h.1M202.1 90.8h.1M202.1 88.7h.1M202.1 90.8l1.1 1.1M202.1 88.7l1.1 1.1"/>
<path d="M202.7 87.1h.1M202.7 87.1l.5 .6M203.2 91.9h.1M203.2 89.8h.1M203.2 87.7h.1M203.2 91.9l-.5 .6M203.2 89.8l-1.1 1M203.2 87.7l-1.1 1M130.1 117.9h2.9M130.1 118.4h2.9M131.6 119.1h.1M131.6 117.3h.1"/>
<path d="M131.6 117.3v.6M131.6 118.4v.7M133 117.9h.1M133 118.4h.1"/>
</g>
<g fill="#f0f" stroke="#f0f" stroke-width=".17">
<circle cx="136.9" cy="92.4" r=".32"/>
<circle cx="122.7" cy="58.7" r=".32"/>
<circle cx="122.7" cy="53.3" r=".32"/>
<circle cx="122.7" cy="67.5" r=".32"/>
<circle cx="122.7" cy="65.8" r=".32"/>
<circle cx="225.8" cy="53.3" r=".32"/>
<circle cx="122.7" cy="46.2" r=".32"/>
<circle cx="122.7" cy="60.4" r=".32"/>
<circle cx="174.2" cy="33.8" r=".32"/>
<circle cx="165.3" cy="69.3" r=".32"/>
<circle cx="165.3" cy="64" r=".32"/>
<circle cx="165.3" cy="56.9" r=".32"/>
<circle cx="165.3" cy="49.8" r=".32"/>
<circle cx="202.7" cy="99.5" r=".32"/>
<circle cx="122.7" cy="112" r=".32"/>
<circle cx="122.7" cy="72.9" r=".32"/>
<circle cx="131.6" cy="112" r=".32"/>
<circle cx="122.7" cy="124.4" r=".32"/>
<circle cx="151.1" cy="112" r=".32"/>
<circle cx="85.3" cy="69.3" r=".32"/>
<circle cx="90.7" cy="99.5" r=".32"/>
<circle cx="202.7" cy="76.4" r=".32"/>
<circle cx="165.3" cy="92.4" r=".32"/>
<circle cx="138.7" cy="92.4" r=".32"/>
<circle cx="165.3" cy="78.2" r=".32"/>
<circle cx="202.7" cy="74.7" r=".32"/>
<circle cx="168.9" cy="80" r=".32"/>
<circle cx="225.8" cy="33.8" r=".32"/>
<circle cx="85.3" cy="99.5" r=".32"/>
<circle cx="183.1" cy="128" r=".32"/>
<circle cx="87.1" cy="76.4" r=".32"/>
<circle cx="99.5" cy="42.7" r=".32"/>
<circle cx="99.5" cy="44.4" r=".32"/>
</g>
<g font-size="2.8">
<text x="124.5" y="148.2">Reserve</text>
<text x="138.5" y="148.2">pin</text>
<text x="145.8" y="148.2">42,</text>
<text x="153.2" y="148.2">46,</text>
<text x="124.5" y="151">47,</text>
<text x="124.5" y="153.8">input</text>
<text x="131.6" y="151">48,</text>
<text x="138.7" y="151">49</text>
<text x="144.1" y="151">for</text>
<text x="151.3" y="151">5V</text>
</g>
<g font-size="2.3" fill="#00f">
<text x="56.9" y="30.3">Remove</text>
<text x="56.9" y="32.6">resisters</text>
<text x="56.9" y="34.9">on</text>
<text x="61.4" y="34.9">board</text>
<text x="67.2" y="30.3">series</text>
<text x="69.9" y="34.9">WIFI</text>
<text x="71" y="32.6">when</text>
<text x="78.4" y="32.6">use</text>
</g>
<g font-size="2.1" fill="#00f">
<text x="137.1" y="30.8" transform="rotate(-180 137.1 30.8)">TOP</text>
<text x="156.3" y="30.8" transform="rotate(-180 156.3 30.8)">BOT</text>
</g>
<g font-size="1.6">
<text x="128.6" y="29.8">53</text>
<text x="129.5" y="33.4">1</text>
<text x="129.5" y="35.2">3</text>
<text x="157.7" y="35.2">4</text>
<text x="157.7" y="33.4">2</text>
<text x="231.5" y="34.3">3.3VD</text>
<text x="79.8" y="39.5">GND</text>
<text x="129.5" y="40.5">9</text>
<text x="129.5" y="38.7">7</text>
<text x="129.5" y="37">5</text>
<text x="157.7" y="37">6</text>
<text x="157.7" y="38.7">8</text>
<text x="157.7" y="40.5">10</text>
<text x="173.9" y="41.2" transform="rotate(-90 173.9 41.2)">2</text>
<text x="173.9" y="36.1" transform="rotate(-90 173.9 36.1)">1</text>
<text x="128.6" y="42.3">11</text>
<text x="128.6" y="45.8">15</text>
<text x="128.6" y="44.1">13</text>
<text x="157.7" y="42.3">12</text>
<text x="157.7" y="44.1">14</text>
<text x="157.7" y="45.8">16</text>
<text x="79.8" y="48.4">GND</text>
<text x="128.6" y="49.4">17</text>
<text x="128.6" y="51.2">19</text>
<text x="128.6" y="53">21</text>
<text x="157.7" y="51.2">20</text>
<text x="157.7" y="49.4">18</text>
<text x="157.7" y="53">22</text>
<text x="172.5" y="48">GND</text>
<text x="128.6" y="54.7">23</text>
<text x="128.6" y="58.3">27</text>
<text x="128.6" y="56.5">25</text>
<text x="157.7" y="58.3">28</text>
<text x="157.7" y="54.7">24</text>
<text x="157.7" y="56.5">26</text>
<text x="204.8" y="59.2">+3.3VAUX</text>
<text x="225.4" y="59.2" transform="rotate(-90 225.4 59.2)">2</text>
<text x="128.6" y="60.1">29</text>
<text x="128.6" y="65.4">35</text>
<text x="128.6" y="61.8">31</text>
<text x="128.6" y="63.6">33</text>
<text x="157.7" y="65.4">36</text>
<text x="157.7" y="60.1">30</text>
<text x="157.7" y="61.8">32</text>
<text x="157.7" y="63.6">34</text>
<text x="225.4" y="64.3" transform="rotate(-90 225.4 64.3)">1</text>
<text x="75.2" y="69.7">3.3V_AUX1</text>
<text x="128.6" y="67.2">37</text>
<text x="128.6" y="69">39</text>
<text x="128.6" y="70.7">41</text>
<text x="157.7" y="70.7">42</text>
<text x="157.7" y="69">40</text>
<text x="157.7" y="67.2">38</text>
<text x="78.4" y="76.8">5VD_E</text>
<text x="128.6" y="72.5">43</text>
<text x="128.6" y="74.3">45</text>
<text x="128.6" y="76.1">47</text>
<text x="128.6" y="77.9">49</text>
<text x="157.7" y="76.1">48</text>
<text x="157.7" y="77.9">50</text>
<text x="157.7" y="72.5">44</text>
<text x="157.7" y="74.3">46</text>
<text x="208" y="75.1">5VD_E_A</text>
<text x="128.6" y="79.6">51</text>
<text x="128.6" y="83.2">54</text>
<text x="157.7" y="79.6">52</text>
<text x="168.5" y="82.3" transform="rotate(-90 168.5 82.3)">1</text>
<text x="194.2" y="80.6">3.3VD</text>
<text x="224" y="78.2">GND</text>
<text x="136.5" y="88.3" transform="rotate(-90 136.5 88.3)">57</text>
<text x="138.3" y="88.3" transform="rotate(-90 138.3 88.3)">58</text>
<text x="168.5" y="87.5" transform="rotate(-90 168.5 87.5)">2</text>
<text x="202.3" y="85.9" transform="rotate(-90 202.3 85.9)">2</text>
<text x="62.1" y="93.6">5VD</text>
<text x="93.7" y="93.9">5VD_E</text>
<text x="202.3" y="94.6" transform="rotate(-90 202.3 94.6)">1</text>
<text x="207.7" y="99.2">1</text>
<text x="216.4" y="99.2">2</text>
<text x="223.7" y="99.2">2</text>
<text x="234.2" y="99.2">1</text>
<text x="240" y="99.9">GND</text>
<text x="85" y="103.7" transform="rotate(-90 85 103.7)">2</text>
<text x="90.3" y="103.7" transform="rotate(-90 90.3 103.7)">1</text>
<text x="120.4" y="102.8">3.3VD</text>
<text x="148.8" y="102.8">3.3V_AUX1</text>
<text x="207.7" y="106.3">1</text>
<text x="216.4" y="106.3">2</text>
<text x="224.8" y="107.2">3.3VD</text>
<text x="85" y="108.8" transform="rotate(-90 85 108.8)">1</text>
<text x="90.3" y="108.8" transform="rotate(-90 90.3 108.8)">2</text>
<text x="134.8" y="111.6">2</text>
<text x="143.5" y="111.6">1</text>
<text x="165.2" y="109.6">5VD_E</text>
<text x="184.4" y="109.9">5VD_E_A</text>
<text x="83.6" y="115.6">GND</text>
<text x="88.9" y="115.6">GND</text>
<text x="122.3" y="116.1" transform="rotate(-90 122.3 116.1)">2</text>
<text x="131.2" y="116.1" transform="rotate(-90 131.2 116.1)">1</text>
<text x="150.8" y="119.5" transform="rotate(-90 150.8 119.5)">2</text>
<text x="150.8" y="114.3" transform="rotate(-90 150.8 114.3)">1</text>
<text x="172.1" y="115.2">1</text>
<text x="180.8" y="115.2">2</text>
<text x="122.3" y="121.2" transform="rotate(-90 122.3 121.2)">1</text>
<text x="131.2" y="121.2" transform="rotate(-90 131.2 121.2)">2</text>
<text x="157.7" y="120.6">3.3VD</text>
<text x="184.8" y="120.2">+3.3VAUX</text>
<text x="120.9" y="129.8">GND</text>
<text x="149.4" y="129.8">GND</text>
<text x="166.8" y="127.6">1</text>
<text x="175.5" y="127.6">2</text>
<text x="182.8" y="137.2" transform="rotate(-90 182.8 137.2)">2</text>
<text x="182.8" y="132.1" transform="rotate(-90 182.8 132.1)">1</text>
<text x="181.4" y="145.8">GND</text>
<text x="228.1" y="195.1">Title</text>
<text x="235.3" y="196.9">&lt;Title&gt;</text>
<text x="228.1" y="200.4">Size</text>
<text x="229.9" y="202.2">A3</text>
<text x="235.2" y="200.4">Document</text>
<text x="235.3" y="202.2">&lt;Doc&gt;</text>
<text x="243.7" y="200.4">Number</text>
<text x="286.8" y="200.4">Rev</text>
<text x="288.6" y="202.2">&lt;RevCode&gt;</text>
<text x="228.1" y="205.7">Date:</text>
<text x="237.4" y="205.7">Sunday, September 18, 2016</text>
<text x="263.7" y="205.7">Sheet</text>
<text x="272.6" y="205.7">3</text>
<text x="277.9" y="205.7">o f</text>
<text x="283.3" y="205.7">12</text>
</g>
<g font-size="1.6" fill="#000080">
<text x="132.5" y="28.3">J13</text>
<text x="184.9" y="31.7">R101</text>
<text x="192" y="31.7">0R</text>
<text x="88.9" y="38.8">R103</text>
<text x="94.2" y="38.8">51R</text>
<text x="175.5" y="41.1">0.1uF</text>
<text x="175.7" y="36.7">C42</text>
<text x="58.7" y="44.1">R121</text>
<text x="58.7" y="42.3">R122</text>
<text x="69.3" y="44.1">0 ohm</text>
<text x="69.3" y="42.3">0 ohm</text>
<text x="88.9" y="47.7">R65</text>
<text x="94.2" y="47.7">51R</text>
<text x="228.7" y="42.3">R93</text>
<text x="228.7" y="44.4">1K/NI</text>
<text x="192" y="53">R123</text>
<text x="202.7" y="53">0R</text>
<text x="58.7" y="54.8">R124</text>
<text x="58.7" y="56.6">R125</text>
<text x="67.6" y="54.8">0 ohm</text>
<text x="67.6" y="56.6">0 ohm</text>
<text x="60.5" y="61.9">R76</text>
<text x="60.5" y="63.7">R77</text>
<text x="69.3" y="61.9">0 ohm</text>
<text x="69.3" y="63.7">0 ohm</text>
<text x="188.5" y="65.4">R126</text>
<text x="199.1" y="65.4">0R</text>
<text x="228.7" y="61.9">C43</text>
<text x="228.7" y="64">0.1uF</text>
<text x="92.5" y="70.8">R99 NI/0R/0402</text>
<text x="92.5" y="69">R98 NI/0R/0402</text>
<text x="174.3" y="70.8">R133</text>
<text x="179.6" y="70.8">0R/0603</text>
<text x="188.5" y="67.2">R127</text>
<text x="199.1" y="67.2">0R</text>
<text x="92.5" y="76.1">R95</text>
<text x="92.5" y="77.9">R96</text>
<text x="92.5" y="74.3">R94</text>
<text x="97.8" y="76.1">NI/0R/0402</text>
<text x="97.8" y="77.9">NI/0R/0402</text>
<text x="97.8" y="74.3">NI/0R/0402</text>
<text x="174.3" y="74.3">R92</text>
<text x="174.3" y="76.1">R90</text>
<text x="179.6" y="74.3">0R/0603</text>
<text x="179.6" y="76.1">0R/0603</text>
<text x="172.5" y="79.7">R100</text>
<text x="179.6" y="79.7">0R/0402</text>
<text x="140.5" y="86.8">MiniCard_Card_Host</text>
<text x="204.5" y="88.6">R91</text>
<text x="204.5" y="92.1">0R/0603</text>
<text x="69.3" y="97.5">R128</text>
<text x="74.7" y="97.5">NI/0R/0805</text>
<text x="208" y="97.5">R130</text>
<text x="213.4" y="97.5">330R/NI</text>
<text x="225.8" y="99.2">D53</text>
<text x="231.2" y="97.5">LED/NI</text>
<text x="80" y="102.8">C41</text>
<text x="91.9" y="104">C44</text>
<text x="208" y="104.6">R131</text>
<text x="213.4" y="104.6">4.7K/NI</text>
<text x="133.4" y="109.9">R132</text>
<text x="138.7" y="109.9">0 ohm/SB/0603</text>
<text x="174.3" y="112.6">R129</text>
<text x="117.4" y="117">C46</text>
<text x="132.8" y="116.5">C48</text>
<text x="151.7" y="115.1">C47</text>
<text x="174.3" y="118.8">0R/0603/NI</text>
<text x="115.6" y="120.6">10uF</text>
<text x="133" y="121.1">0.1uF</text>
<text x="167.1" y="125.9">R97</text>
<text x="172.5" y="125.9">0R</text>
<text x="183.7" y="132.8">C45</text>
</g>
<g font-size="1.6" fill="#004080">
<text x="132.5" y="34.5">WAKE#</text>
<text x="132.5" y="30.9">G</text>
<text x="148.8" y="34.5">+3.3Vaux</text>
<text x="132.5" y="41.6">GND</text>
<text x="132.5" y="39.8">CLKREQ#</text>
<text x="132.5" y="36.3">COEX1</text>
<text x="132.5" y="38.1">COEX2</text>
<text x="147.5" y="41.6">UIM_DATA</text>
<text x="148" y="39.8">UIM_PWR</text>
<text x="151.4" y="38.1">+1.5V</text>
<text x="152" y="36.3">GND</text>
<text x="132.5" y="43.4">REFCLK-</text>
<text x="132.5" y="46.9">GND</text>
<text x="132.5" y="45.2">REFCLK+</text>
<text x="146.5" y="45.2">UIM_RESET</text>
<text x="148.6" y="46.9">UIM_VPP</text>
<text x="148.7" y="43.4">UIM_CLK</text>
<text x="132.5" y="50.5">RESERVED</text>
<text x="132.5" y="52.3">RESERVED</text>
<text x="145.5" y="52.3">W_DISABLE#</text>
<text x="152" y="50.5">GND</text>
<text x="132.5" y="54.1">GND</text>
<text x="132.5" y="55.8">PERn0</text>
<text x="132.5" y="59.4">GND</text>
<text x="132.5" y="57.6">PERp0</text>
<text x="148.8" y="55.8">+3.3Vaux</text>
<text x="149.4" y="54.1">PERST#</text>
<text x="151.4" y="59.4">+1.5V</text>
<text x="152" y="57.6">GND</text>
<text x="132.5" y="61.2">GND</text>
<text x="132.5" y="63">PETn0</text>
<text x="132.5" y="64.7">PETp0</text>
<text x="147" y="63">SMB_DATA</text>
<text x="148.2" y="61.2">SMB_CLK</text>
<text x="152" y="64.7">GND</text>
<text x="132.5" y="66.5">GND</text>
<text x="132.5" y="68.3">GND</text>
<text x="132.5" y="70.1">+3.3Vaux</text>
<text x="132.5" y="71.8">+3.3Vaux</text>
<text x="142.3" y="71.8">LED_WWAN#(5V)</text>
<text x="149.4" y="68.3">USB_D+</text>
<text x="149.7" y="66.5">USB_D-</text>
<text x="152" y="70.1">GND</text>
<text x="132.5" y="73.6">GND</text>
<text x="132.5" y="75.4">RESERVED</text>
<text x="132.5" y="77.2">RESERVED(5V)</text>
<text x="142.8" y="75.4">LED_WPAN#(5V)</text>
<text x="146" y="73.6">LED_WLAN#</text>
<text x="148.3" y="77.2">+1.5V(5V)</text>
<text x="132.5" y="79">RESERVED(5V)</text>
<text x="132.5" y="80.7">RESERVED</text>
<text x="148.8" y="80.7">+3.3Vaux</text>
<text x="152" y="79">GND</text>
<text x="132.5" y="84.3">G</text>
<text x="137.7" y="84.5" transform="rotate(-90 137.7 84.5)">GND</text>
<text x="139.5" y="84.5" transform="rotate(-90 139.5 84.5)">GND</text>
</g>
<g font-size="1.6" fill="#f00">
<text x="35.9" y="41.9">PCIE_CKP</text>
<text x="101.7" y="41.9">PCIE_CK0_P</text>
<text x="21.9" y="43.4">PCIE_CKP</text>
<text x="21.9" y="45.2">PCIE_CKN</text>
<text x="35.9" y="43.7">PCIE_CKN</text>
<text x="101.7" y="43.7">PCIE_CK0_N</text>
<text x="176.4" y="53">PEREST#</text>
<text x="236.8" y="53.9">GPIO36</text>
<text x="21.9" y="55.8">PCIE_RXN</text>
<text x="21.9" y="57.6">PCIE_RXP</text>
<text x="35.9" y="56.1">PCIE_RXP</text>
<text x="35.9" y="54.4">PCIE_RXN</text>
<text x="101.7" y="54.4">PCIE_RX0_N</text>
<text x="101.7" y="56.1">PCIE_RX0_P</text>
<text x="21.9" y="62.9">PCIE_TXP</text>
<text x="21.9" y="64.7">PCIE_TXN</text>
<text x="35.9" y="61.5">PCIE_TXP</text>
<text x="35.9" y="63.2">PCIE_TXN</text>
<text x="101.7" y="61.5">PCIE_TX0_P</text>
<text x="101.7" y="63.2">PCIE_TX0_N</text>
<text x="172.8" y="65">PCIE_USB_D-</text>
<text x="108.8" y="68.6">+3.3VAUX_3</text>
<text x="108.8" y="70.4">+3.3VAUX_4</text>
<text x="162.1" y="70.4">LED_WWAN#5V</text>
<text x="172.8" y="66.8">PCIE_USB_D+</text>
<text x="208" y="66.2">PCIE-USB_D-</text>
<text x="208" y="67.9">PCIE-USB_D+</text>
<text x="108.8" y="75.7">RESERVED_5V_4</text>
<text x="108.8" y="77.5">RESERVED_5V_5</text>
<text x="108.8" y="74.3">RESERVED</text>
<text x="162.1" y="72.1">LED_WLAN#</text>
<text x="162.1" y="75.7">+1.5V_5V</text>
<text x="162.1" y="73.9">LED_WPAN#5V</text>
<text x="162.1" y="79.2">+3.3VAUX_5</text>
<text x="124.8" y="92.1">GND</text>
</g>
<g font-size="1.5">
<text x="236.5" y="56.3">PERST_N</text>
<text x="188.5" y="61.7">use USB port ,NI</text>
</g>
<text font-size="1.5" fill="#f00" x="225.5" y="70.6" transform="rotate(-90 225.5 70.6)">GND</text>
<g font-size="1.5" fill="#000080">
<text x="171.3" y="81.8" transform="rotate(90 171.3 81.8)">C7</text>
<text x="171.3" y="87.1" transform="rotate(90 171.3 87.1)">0.1uF</text>
<text x="80.7" y="104.9" transform="rotate(90 80.7 104.9)">4.7uF/NI</text>
<text x="92.8" y="107.2" transform="rotate(90 92.8 107.2)">0.1uF/NI</text>
<text x="152.3" y="117.7" transform="rotate(90 152.3 117.7)">0.1uF/0402</text>
<text x="184.3" y="135.5" transform="rotate(90 184.3 135.5)">0.1uF/0402</text>
</g>
<g font-size="1.3">
<text x="30.8" y="1.3">5</text>
<text x="88.8" y="1.3">4</text>
<text x="146.9" y="1.3">3</text>
<text x="205" y="1.3">2</text>
<text x="263.1" y="1.3">1</text>
<text x=".5" y="28.4">D</text>
<text x="292.6" y="28.4">D</text>
<text x=".5" y="79.5">C</text>
<text x="292.6" y="79.5">C</text>
<text x=".5" y="130.6">B</text>
<text x="292.6" y="130.6">B</text>
<text x=".5" y="181.7">A</text>
<text x="292.6" y="181.7">A</text>
<text x="30.8" y="207.4">5</text>
<text x="88.8" y="207.4">4</text>
<text x="146.9" y="207.4">3</text>
<text x="205" y="207.4">2</text>
<text x="263.1" y="207.4">1</text>
</g>
</svg>
